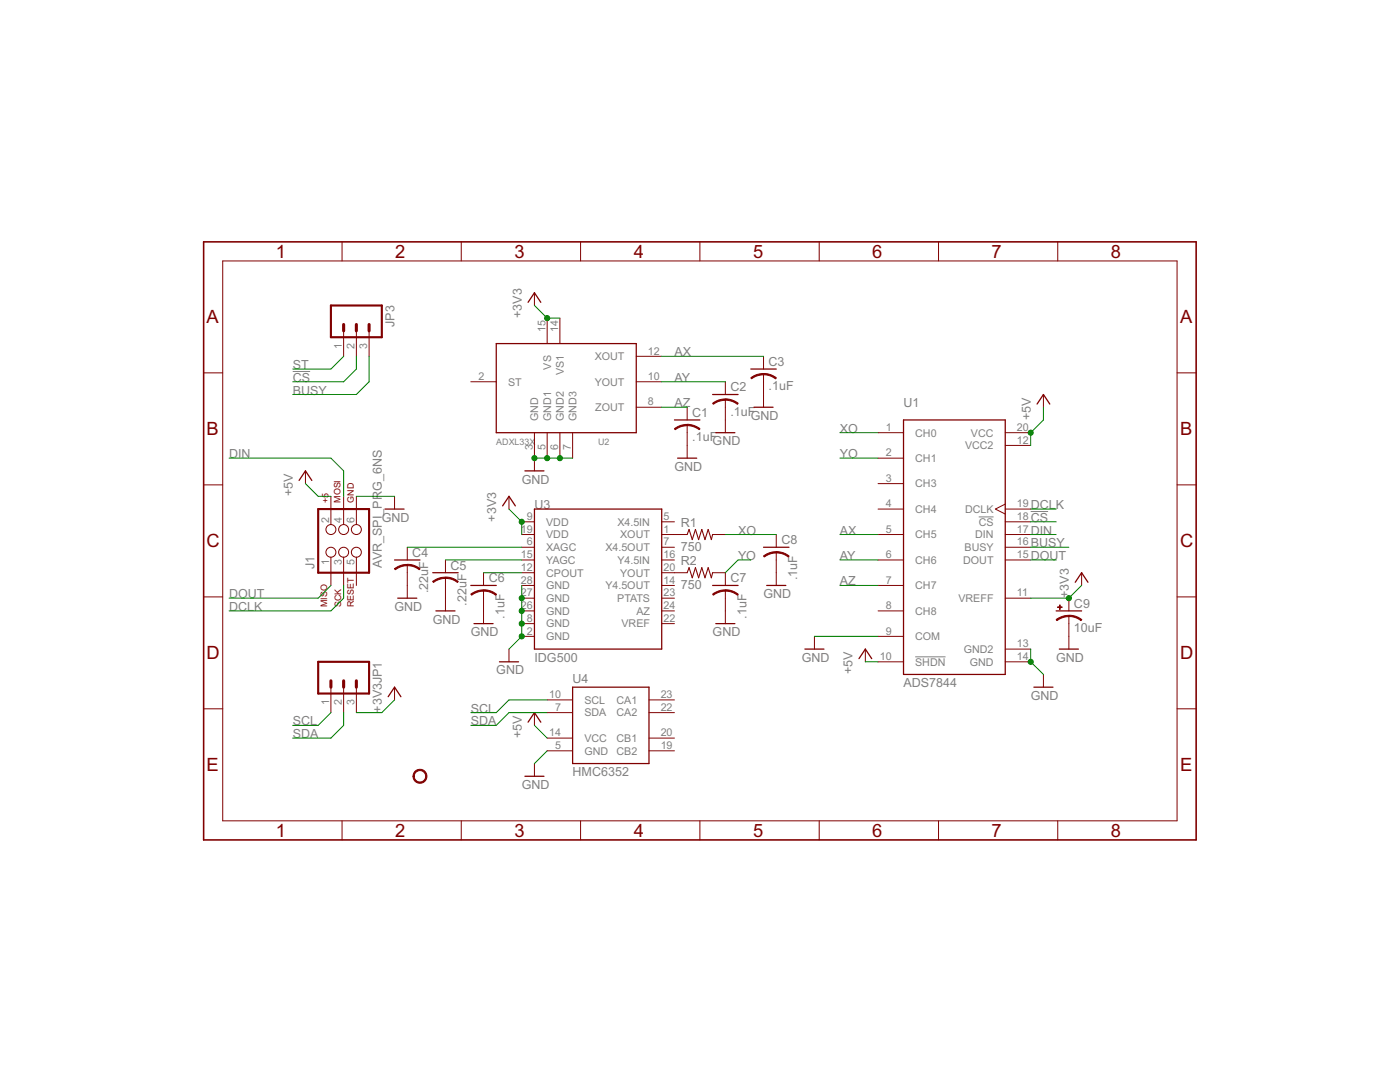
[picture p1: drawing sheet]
<svg xmlns="http://www.w3.org/2000/svg" width="279mm" height="216mm" viewBox="0 0 279 216" stroke-linecap="round" stroke-linejoin="round" font-family="sans-serif">
<g fill="#808080" stroke="#808080" stroke-width=".2">
<path d="M182.6 131.1h6.1z"/>
<path d="M195.3 103.1h3z"/>
<path d="M205.7 102.1h3.5z"/>
<path d="M58.4 74.1h3.5z"/>
</g>
<g fill="#800000" stroke="#800000" stroke-width=".32">
<path d="M40.6 48.3v119.3z"/>
<path d="M40.6 167.6h198.1z"/>
<path d="M238.7 48.3v119.3z"/>
<path d="M40.6 48.3h198.1z"/>
</g>
<g fill="#800000" stroke="#800000" stroke-width=".2">
<path d="M44.4 52.1v111.7z"/>
<path d="M40.6 74.4h3.8z"/>
<path d="M40.6 96.8h3.8z"/>
<path d="M40.6 119.1h3.8z"/>
<path d="M40.6 141.4h3.8z"/>
<path d="M44.4 163.8h190.5z"/>
<path d="M68.3 163.8v3.8z"/>
<path d="M92.1 163.8v3.8z"/>
<path d="M115.9 163.8v3.8z"/>
<path d="M139.7 163.8v3.8z"/>
<path d="M163.5 163.8v3.8z"/>
<path d="M187.3 163.8v3.8z"/>
<path d="M211.1 163.8v3.8z"/>
<path d="M234.9 52.1v111.7z"/>
<path d="M234.9 74.4h3.8z"/>
<path d="M234.9 96.8h3.8z"/>
<path d="M234.9 119.1h3.8z"/>
<path d="M234.9 141.4h3.8z"/>
<path d="M44.4 52.1h190.5z"/>
<path d="M68.3 48.3v3.8z"/>
<path d="M92.1 48.3v3.8z"/>
<path d="M115.9 48.3v3.8z"/>
<path d="M139.7 48.3v3.8z"/>
<path d="M163.5 48.3v3.8z"/>
<path d="M187.3 48.3v3.8z"/>
<path d="M211.1 48.3v3.8z"/>
<path d="M94 76.2h5z"/>
<path d="M106.7 86.3v5.1z"/>
<path d="M109.2 86.3v5.1z"/>
<path d="M111.7 86.3v5.1z"/>
<path d="M114.3 86.3v5.1z"/>
<path d="M127 71.1h5.1z"/>
<path d="M127 76.2h5.1z"/>
<path d="M127 81.3h5.1z"/>
<path d="M109.2 63.5v5.1z"/>
<path d="M111.7 63.5v5.1z"/>
<path d="M175.2 86.3h5.1z"/>
<path d="M175.2 91.4h5.1z"/>
<path d="M175.2 96.5h5.1z"/>
<path d="M175.2 101.6h5.1z"/>
<path d="M175.2 106.7h5.1z"/>
<path d="M175.2 111.7h5.1z"/>
<path d="M175.2 116.8h5.1z"/>
<path d="M175.2 121.9h5.1z"/>
<path d="M175.2 127h5.1z"/>
<path d="M175.2 132.1h5.1z"/>
<path d="M200.6 119.4h5.1z"/>
<path d="M200.6 88.9h5.1z"/>
<path d="M200.6 129.5h5.1z"/>
<path d="M200.6 132.1h5.1z"/>
<path d="M200.6 111.7h5.1z"/>
<path d="M200.6 109.2h5.1z"/>
<path d="M200.6 106.7h5.1z"/>
<path d="M200.6 104.1h5.1z"/>
<path d="M198.6 101.6l2 1z"/>
<path d="M198.6 101.6l2-1z"/>
<path d="M200.6 101.6h5.1z"/>
<path d="M200.6 86.3h5.1z"/>
<path d="M104.1 127h2.6z"/>
<path d="M104.1 124.4h2.6z"/>
<path d="M104.1 121.9h2.6z"/>
<path d="M104.1 119.4h2.6z"/>
<path d="M104.1 116.8h2.6z"/>
<path d="M104.1 114.3h2.6z"/>
<path d="M104.1 111.7h2.6z"/>
<path d="M104.1 109.2h2.6z"/>
<path d="M104.1 106.7h2.6z"/>
<path d="M104.1 104.1h2.6z"/>
<path d="M132.1 104.1h2.5z"/>
<path d="M132.1 106.7h2.5z"/>
<path d="M132.1 109.2h2.5z"/>
<path d="M132.1 111.7h2.5z"/>
<path d="M132.1 114.3h2.5z"/>
<path d="M132.1 116.8h2.5z"/>
<path d="M132.1 119.4h2.5z"/>
<path d="M132.1 121.9h2.5z"/>
<path d="M132.1 124.4h2.5z"/>
<path d="M66 111.2v5.6z"/>
<path d="M66 99v5.7z"/>
<path d="M68.6 111.2v5.6z"/>
<path d="M68.6 99v5.7z"/>
<path d="M71.1 111.2v5.6z"/>
<path d="M71.1 99v5.7z"/>
<path d="M66 137.1v5.1z"/>
<path d="M68.6 137.1v5.1z"/>
<path d="M71.1 137.1v5.1z"/>
<path d="M129.5 139.7h5.1z"/>
<path d="M129.5 142.2h5.1z"/>
<path d="M129.5 147.3h5.1z"/>
<path d="M129.5 149.8h5.1z"/>
<path d="M109.2 149.8h5.1z"/>
<path d="M109.2 139.7h5.1z"/>
<path d="M109.2 142.2h5.1z"/>
<path d="M109.2 147.3h5.1z"/>
<path d="M61 94v2.5z"/>
<path d="M78.7 137.1v2.6z"/>
<path d="M106.7 152.4v2.5z"/>
<path d="M78.7 99v2.6z"/>
<path d="M106.7 142.2v2.5z"/>
<path d="M106.7 91.4v2.6z"/>
<path d="M106.7 58.4v2.6z"/>
<path d="M137.1 84.8v1.5z"/>
<path d="M137.1 81.3v2.5z"/>
<path d="M137.1 86.3v2.6z"/>
<path d="M144.8 79.7v1.6z"/>
<path d="M144.8 76.2v2.5z"/>
<path d="M144.8 81.3v2.5z"/>
<path d="M152.4 74.7v1.5z"/>
<path d="M152.4 71.1v2.5z"/>
<path d="M152.4 76.2v2.5z"/>
<path d="M137.1 88.9v2.5z"/>
<path d="M144.8 83.8v2.5z"/>
<path d="M152.4 78.7v2.6z"/>
<path d="M101.6 129.5v2.6z"/>
<path d="M101.6 99v2.6z"/>
<path d="M81.3 112.8v1.5z"/>
<path d="M81.3 109.2v2.5z"/>
<path d="M81.3 114.3v2.5z"/>
<path d="M88.9 115.3v1.5z"/>
<path d="M88.9 111.7v2.6z"/>
<path d="M88.9 116.8v2.6z"/>
<path d="M96.5 117.8v1.6z"/>
<path d="M96.5 114.3v2.5z"/>
<path d="M96.5 119.4v2.5z"/>
<path d="M81.3 116.8v2.6z"/>
<path d="M88.9 119.4v2.5z"/>
<path d="M96.5 121.9v2.5z"/>
<path d="M142.2 106.7h2.6z"/>
<path d="M134.6 106.7h2.5z"/>
<path d="M142.2 114.3h2.6z"/>
<path d="M134.6 114.3h2.5z"/>
<path d="M144.8 117.8v1.6z"/>
<path d="M144.8 114.3v2.5z"/>
<path d="M144.8 119.4v2.5z"/>
<path d="M154.9 110.2v1.5z"/>
<path d="M154.9 106.7v2.5z"/>
<path d="M154.9 111.7v2.6z"/>
<path d="M144.8 121.9v2.5z"/>
<path d="M154.9 114.3v2.5z"/>
<path d="M208.2 78.7v2.6z"/>
<path d="M208.2 134.6v2.5z"/>
<path d="M172.7 129.5v2.6z"/>
<path d="M162.5 127v2.5z"/>
<path d="M213.3 122.9v1.5z"/>
<path d="M213.3 119.4v2.5z"/>
<path d="M213.3 124.4v2.6z"/>
<path d="M213.3 127v2.5z"/>
<path d="M215.9 114.3v2.5z"/>
<path d="M68.6 66v5.1z"/>
<path d="M71.1 66v5.1z"/>
<path d="M73.7 66v5.1z"/>
<path d="M82.8 153.9a1.4 1.4 0 0 1 2.2 .2 1.4 1.4 0 0 1-.8 2.1 1.4 1.4 0 0 1-1.8-1.3h.3a1.14 1.14 0 0 1 1.7-.9 1.14 1.14 0 0 1 .1 1.9 1.14 1.14 0 0 1-1.8-.7v-.3h-.3z" fill-rule="evenodd"/>
<path d="M137.1 84.7l1.4 .2 1.2 .7-.1 .1-1.4-.6-1.1-.2z" fill-rule="evenodd"/>
<path d="M134.6 85.6l1.2-.7 1.3-.2v.2l-1 .2-1.4 .6z" fill-rule="evenodd"/>
<path d="M144.8 79.6l1.3 .2 1.2 .7-.1 .2-.9-.5-1.5-.4z" fill-rule="evenodd"/>
<path d="M142.2 80.5l1.2-.7 1.4-.2v.3l-1.5 .3-.9 .5z" fill-rule="evenodd"/>
<path d="M152.4 74.5l1.3 .2 1.2 .7-.1 .2-.9-.5-1.5-.3z" fill-rule="evenodd"/>
<path d="M149.8 75.4l1.2-.7 1.4-.2v.3l-1.5 .3-.9 .5z" fill-rule="evenodd"/>
<path d="M81.3 112.6h.3a3.9 3.9 0 0 1 2.2 .9l-.1 .2-1.4-.7-1-.1z" fill-rule="evenodd"/>
<path d="M78.7 113.5l1.2-.7 1.4-.2v.3l-1 .1-1.4 .7z" fill-rule="evenodd"/>
<path d="M88.9 115.1h.3a3.9 3.9 0 0 1 2.3 .9l-.2 .2-1.4-.7-1-.1z" fill-rule="evenodd"/>
<path d="M86.3 116l1.2-.6 1.4-.2v.2l-1 .1-1.4 .7z" fill-rule="evenodd"/>
<path d="M96.5 117.7h.3a3.9 3.9 0 0 1 2.3 .9l-.2 .2-1.4-.7-1-.2z" fill-rule="evenodd"/>
<path d="M94 118.6l1.2-.7 1.3-.2v.3l-1 .1-1.4 .7z" fill-rule="evenodd"/>
<path d="M144.8 117.7h.2a3.9 3.9 0 0 1 2.3 .9l-.1 .2a3.8 3.8 0 0 0-2.4-.9z" fill-rule="evenodd"/>
<path d="M142.2 118.6l1.2-.7 1.4-.2v.3l-1.1 .1-1.3 .7z" fill-rule="evenodd"/>
<path d="M154.9 110.1h.3a3.9 3.9 0 0 1 2.3 .9l-.2 .1a3.8 3.8 0 0 0-2.4-.8z" fill-rule="evenodd"/>
<path d="M152.4 110.9l1.2-.6 1.3-.2v.2l-1 .2-1.4 .6z" fill-rule="evenodd"/>
<path d="M213.3 122.8h.3a4.1 4.1 0 0 1 2.3 .8l-.2 .2-1.3-.7-1.1-.1z" fill-rule="evenodd"/>
<path d="M210.8 123.6l1.2-.6 1.3-.2v.2l-1 .2-1.4 .6z" fill-rule="evenodd"/>
</g>
<g fill="#800000" stroke="#800000" stroke-width=".25">
<path d="M99 68.6h28z"/>
<path d="M127 68.6v17.7z"/>
<path d="M99 86.3h28z"/>
<path d="M99 68.6v17.7z"/>
<path d="M180.3 83.8h20.3z"/>
<path d="M200.6 83.8v50.8z"/>
<path d="M180.3 134.6h20.3z"/>
<path d="M180.3 83.8v50.8z"/>
<path d="M106.7 129.5h25.4z"/>
<path d="M132.1 101.6v27.9z"/>
<path d="M106.7 101.6h25.4z"/>
<path d="M106.7 101.6v27.9z"/>
<path d="M114.3 137.1v15.3z"/>
<path d="M114.3 152.4h15.2z"/>
<path d="M129.5 137.1v15.3z"/>
<path d="M114.3 137.1h15.2z"/>
<path d="M61 94l1.2 1.9z"/>
<path d="M61 94l-1.3 1.9z"/>
<path d="M78.7 137.1l1.3 1.9z"/>
<path d="M78.7 137.1l-1.2 1.9z"/>
<path d="M104.8 154.9h3.8z"/>
<path d="M76.8 101.6h3.8z"/>
<path d="M106.7 142.2l1.2 1.9z"/>
<path d="M106.7 142.2l-1.3 1.9z"/>
<path d="M104.8 94h3.8z"/>
<path d="M106.7 58.4l1.2 1.9z"/>
<path d="M106.7 58.4l-1.3 1.9z"/>
<path d="M134.6 83.8h5.1z"/>
<path d="M142.2 78.7h5.1z"/>
<path d="M149.8 73.6h5.1z"/>
<path d="M135.2 91.4h3.8z"/>
<path d="M142.9 86.3h3.8z"/>
<path d="M150.5 81.3h3.8z"/>
<path d="M99.7 132.1h3.8z"/>
<path d="M101.6 99l1.2 1.9z"/>
<path d="M101.6 99l-1.3 1.9z"/>
<path d="M78.7 111.7h5.1z"/>
<path d="M86.4 114.3h5z"/>
<path d="M94 116.8h5z"/>
<path d="M79.4 119.4h3.8z"/>
<path d="M87 121.9h3.8z"/>
<path d="M94.6 124.4h3.8z"/>
<path d="M142.2 116.8h5.1z"/>
<path d="M152.4 109.2h5.1z"/>
<path d="M142.9 124.4h3.8z"/>
<path d="M153 116.8h3.8z"/>
<path d="M208.2 78.7l1.3 1.9z"/>
<path d="M208.2 78.7l-1.2 1.9z"/>
<path d="M206.3 137.1h3.8z"/>
<path d="M172.7 129.5l1.3 1.9z"/>
<path d="M172.7 129.5l-1.3 1.9z"/>
<path d="M160.6 129.5h3.8z"/>
<path d="M210.8 121.9h5.1z"/>
<path d="M211.4 129.5h3.8z"/>
<path d="M215.9 114.3l1.2 1.9z"/>
<path d="M215.9 114.3l-1.3 1.9z"/>
</g>
<g fill="none" stroke="#800000" stroke-width=".2">
<circle cx="66" cy="110.2" r=".99"/>
<circle cx="66" cy="105.7" r=".99"/>
<circle cx="68.6" cy="105.7" r=".99"/>
<circle cx="68.6" cy="110.2" r=".99"/>
<circle cx="71.1" cy="110.2" r=".99"/>
<circle cx="71.1" cy="105.7" r=".99"/>
</g>
<g fill="#800000" stroke="#800000" stroke-width=".42">
<path d="M73.7 101.6v12.7z"/>
<path d="M63.5 101.6h10.2z"/>
<path d="M63.5 101.6v12.7z"/>
<path d="M63.5 114.3h10.2z"/>
<path d="M63.5 132.1v6.3z"/>
<path d="M63.5 132.1h10.2z"/>
<path d="M63.5 138.4h10.2z"/>
<path d="M73.7 132.1v6.3z"/>
<path d="M66 61v6.3z"/>
<path d="M66 61h10.2z"/>
<path d="M66 67.3h10.2z"/>
<path d="M76.2 61v6.3z"/>
</g>
<g fill="#800000" stroke="#800000" stroke-width=".61">
<path d="M71.1 135.8v1.3z"/>
<path d="M68.6 135.8v1.3z"/>
<path d="M66 135.8v1.3z"/>
<path d="M73.7 64.7v1.3z"/>
<path d="M71.1 64.7v1.3z"/>
<path d="M68.6 64.7v1.3z"/>
</g>
<g fill="#800000" stroke="#800000" stroke-width=".21">
<path d="M137.5 105.6l-.4 1.1z"/>
<path d="M137.5 105.6l.7 2.1z"/>
<path d="M138.8 105.6l-.6 2.1z"/>
<path d="M138.8 105.6l.6 2.1z"/>
<path d="M140.1 105.6l-.7 2.1z"/>
<path d="M140.1 105.6l.6 2.1z"/>
<path d="M141.3 105.6l-.6 2.1z"/>
<path d="M141.3 105.6l.7 2.1z"/>
<path d="M142.2 106.7l-.2 1z"/>
<path d="M137.5 113.3l-.4 1z"/>
<path d="M137.5 113.3l.7 2z"/>
<path d="M138.8 113.3l-.6 2z"/>
<path d="M138.8 113.3l.6 2z"/>
<path d="M140.1 113.3l-.7 2z"/>
<path d="M140.1 113.3l.6 2z"/>
<path d="M141.3 113.3l-.6 2z"/>
<path d="M141.3 113.3l.7 2z"/>
<path d="M142.2 114.3l-.2 1z"/>
</g>
<g fill="#800000" stroke="#800000" stroke-width=".2">
<path d="M211.1 121.1h.9v.1h-.9z"/>
<path d="M211.5 120.7h.1v.9h-.1z"/>
</g>
<g fill="#008000" stroke="#008000" stroke-width=".2">
<path d="M68.6 142.2v2.5z"/>
<path d="M68.6 144.7l-2.6 2.6z"/>
<path d="M58.4 147.3h7.6z"/>
<path d="M101.6 142.2h7.6z"/>
<path d="M101.6 142.2l-2.6 2.5z"/>
<path d="M94 144.7h5z"/>
<path d="M66 142.2l-2.5 2.5z"/>
<path d="M58.4 144.7h5.1z"/>
<path d="M101.6 139.7h7.6z"/>
<path d="M101.6 139.7l-2.6 2.5z"/>
<path d="M94 142.2h5z"/>
<path d="M71.1 99h7.6z"/>
<path d="M106.7 152.4l2.5-2.6z"/>
<path d="M106.7 91.4h2.5z"/>
<path d="M109.2 91.4h2.5z"/>
<path d="M111.7 91.4h2.6z"/>
<path d="M104.1 127l-2.5 2.5z"/>
<path d="M104.1 124.4v2.6z"/>
<path d="M104.1 121.9v2.5z"/>
<path d="M104.1 119.4v2.5z"/>
<path d="M104.1 116.8v2.6z"/>
<path d="M205.7 129.5v2.6z"/>
<path d="M205.7 132.1l2.5 2.5z"/>
<path d="M162.5 127h12.7z"/>
<path d="M61 96.5l2.5 2.5z"/>
<path d="M63.5 99h2.5z"/>
<path d="M106.7 144.7l2.5 2.6z"/>
<path d="M208.2 81.3v2.5z"/>
<path d="M208.2 83.8l-2.5 2.5z"/>
<path d="M205.7 86.3v2.6z"/>
<path d="M172.7 132.1h2.5z"/>
<path d="M71.1 142.2h5.1z"/>
<path d="M76.2 142.2l2.5-2.5z"/>
<path d="M106.7 61l2.5 2.5z"/>
<path d="M109.2 63.5h2.5z"/>
<path d="M101.6 101.6l2.5 2.5z"/>
<path d="M104.1 104.1v2.6z"/>
<path d="M205.7 119.4h7.6z"/>
<path d="M213.3 119.4l2.6-2.6z"/>
<path d="M132.1 81.3h5z"/>
<path d="M167.6 116.8h7.6z"/>
<path d="M132.1 76.2h12.7z"/>
<path d="M167.6 111.7h7.6z"/>
<path d="M132.1 71.1h20.3z"/>
<path d="M167.6 106.7h7.6z"/>
<path d="M81.3 109.2h22.8z"/>
<path d="M88.9 111.7h15.2z"/>
<path d="M96.5 114.3h7.6z"/>
<path d="M144.8 114.3l2.5-2.6z"/>
<path d="M147.3 111.7h2.5z"/>
<path d="M167.6 91.4h7.6z"/>
<path d="M144.8 106.7h10.1z"/>
<path d="M167.6 86.3h7.6z"/>
<path d="M205.7 101.6h5.1z"/>
<path d="M68.6 116.8v2.6z"/>
<path d="M68.6 119.4l-2.6 2.5z"/>
<path d="M45.7 121.9h20.3z"/>
<path d="M205.7 104.1h5.1z"/>
<path d="M71.1 71.1v2.5z"/>
<path d="M71.1 73.6l-2.5 2.6z"/>
<path d="M58.4 76.2h10.2z"/>
<path d="M205.7 106.7h5.1z"/>
<path d="M68.6 94v5z"/>
<path d="M66 91.4l2.6 2.6z"/>
<path d="M45.7 91.4h20.3z"/>
<path d="M205.7 111.7h5.1z"/>
<path d="M66 116.8l-2.5 2.6z"/>
<path d="M45.7 119.4h17.8z"/>
<path d="M68.6 71.1l-2.6 2.5z"/>
<path d="M58.4 73.6h7.6z"/>
<path d="M73.7 71.1v5.1z"/>
<path d="M73.7 76.2l-2.6 2.5z"/>
<path d="M58.4 78.7h12.7z"/>
<path d="M205.7 109.2h7.6z"/>
<circle cx="106.7" cy="91.4" r=".51"/>
<circle cx="109.2" cy="91.4" r=".51"/>
<circle cx="111.7" cy="91.4" r=".51"/>
<circle cx="104.1" cy="119.4" r=".51"/>
<circle cx="104.1" cy="121.9" r=".51"/>
<circle cx="104.1" cy="124.4" r=".51"/>
<circle cx="104.1" cy="127" r=".51"/>
<circle cx="205.7" cy="132.1" r=".51"/>
<circle cx="205.7" cy="86.3" r=".51"/>
<circle cx="109.2" cy="63.5" r=".51"/>
<circle cx="104.1" cy="104.1" r=".51"/>
<circle cx="213.3" cy="119.4" r=".51"/>
</g>
<g font-size="4.1" fill="#800000">
<text x="55" y="51.5">1</text>
<text x="78.9" y="51.5">2</text>
<text x="102.7" y="51.5">3</text>
<text x="126.5" y="51.5">4</text>
<text x="150.3" y="51.5">5</text>
<text x="174.1" y="51.5">6</text>
<text x="197.9" y="51.5">7</text>
<text x="221.7" y="51.5">8</text>
<text x="41.2" y="64.5">A</text>
<text x="235.5" y="64.5">A</text>
<text x="41.2" y="86.9">B</text>
<text x="235.5" y="86.9">B</text>
<text x="41.2" y="109.2">C</text>
<text x="235.5" y="109.2">C</text>
<text x="41.2" y="131.6">D</text>
<text x="235.5" y="131.6">D</text>
<text x="41.2" y="153.9">E</text>
<text x="235.5" y="153.9">E</text>
<text x="55" y="167">1</text>
<text x="78.9" y="167">2</text>
<text x="102.7" y="167">3</text>
<text x="126.5" y="167">4</text>
<text x="150.3" y="167">5</text>
<text x="174.1" y="167">6</text>
<text x="197.9" y="167">7</text>
<text x="221.7" y="167">8</text>
</g>
<g font-size="2.8" fill="#808080">
<text x="78.7" y="65.3" transform="rotate(-90 78.7 65.3)">JP3</text>
<text x="104.1" y="63.5" transform="rotate(-90 104.1 63.5)">+3V3</text>
<text x="134.6" y="71.1">AX</text>
<text x="58.4" y="76.2">CS</text>
<text x="58.4" y="73.6">ST</text>
<text x="134.6" y="76.2">AY</text>
<text x="153.4" y="77.8">.1uF</text>
<text x="153.4" y="73">C3</text>
<text x="58.4" y="78.7">BUSY</text>
<text x="134.6" y="81.3">AZ</text>
<text x="138.2" y="83.2">C1</text>
<text x="145.8" y="82.9">.1uF</text>
<text x="145.8" y="78.1">C2</text>
<text x="149.8" y="83.8">GND</text>
<text x="180.3" y="81.3">U1</text>
<text x="205.7" y="83.8" transform="rotate(-90 205.7 83.8)">+5V</text>
<text x="138.2" y="88">.1uF</text>
<text x="142.2" y="88.9">GND</text>
<text x="167.6" y="86.3">XO</text>
<text x="45.7" y="91.4">DIN</text>
<text x="134.6" y="94">GND</text>
<text x="167.6" y="91.4">YO</text>
<text x="58.4" y="99" transform="rotate(-90 58.4 99)">+5V</text>
<text x="104.1" y="96.5">GND</text>
<text x="106.7" y="101.6">U3</text>
<text x="205.7" y="101.6">DCLK</text>
<text x="76.2" y="104.1">GND</text>
<text x="99" y="104.1" transform="rotate(-90 99 104.1)">+3V3</text>
<text x="135.9" y="105.2">R1</text>
<text x="147.3" y="106.7">XO</text>
<text x="167.6" y="106.7">AX</text>
<text x="205.7" y="104.1">CS</text>
<text x="205.7" y="106.7">DIN</text>
<text x="62.7" y="113.5" transform="rotate(-90 62.7 113.5)">J1</text>
<text x="76.2" y="113.3" transform="rotate(-90 76.2 113.3)">AVR_SPI_PRG_6NS</text>
<text x="82.3" y="111.1">C4</text>
<text x="89.9" y="113.6">C5</text>
<text x="135.9" y="110">750</text>
<text x="135.9" y="112.8">R2</text>
<text x="147.3" y="111.7">YO</text>
<text x="155.9" y="108.6">C8</text>
<text x="167.6" y="111.7">AY</text>
<text x="205.7" y="111.7">DOUT</text>
<text x="205.7" y="109.2">BUSY</text>
<text x="45.7" y="119.4">DOUT</text>
<text x="85.5" y="118.3" transform="rotate(-90 85.5 118.3)">.22uF</text>
<text x="97.5" y="116.2">C6</text>
<text x="135.9" y="117.6">750</text>
<text x="145.8" y="116.2">C7</text>
<text x="152.4" y="119.4">GND</text>
<text x="159.1" y="115.8" transform="rotate(-90 159.1 115.8)">.1uF</text>
<text x="167.6" y="116.8">AZ</text>
<text x="213.3" y="119.4" transform="rotate(-90 213.3 119.4)">+3V3</text>
<text x="45.7" y="121.9">DCLK</text>
<text x="78.7" y="121.9">GND</text>
<text x="86.4" y="124.4">GND</text>
<text x="93.1" y="120.9" transform="rotate(-90 93.1 120.9)">.22uF</text>
<text x="100.7" y="123.4" transform="rotate(-90 100.7 123.4)">.1uF</text>
<text x="148.9" y="123.4" transform="rotate(-90 148.9 123.4)">.1uF</text>
<text x="214.3" y="121.3">C9</text>
<text x="94" y="127">GND</text>
<text x="142.2" y="127">GND</text>
<text x="214.3" y="126.1">10uF</text>
<text x="99" y="134.6">GND</text>
<text x="106.7" y="132">IDG500</text>
<text x="114.3" y="136.4">U4</text>
<text x="160" y="132">GND</text>
<text x="170.2" y="134.6" transform="rotate(-90 170.2 134.6)">+5V</text>
<text x="180.3" y="137.1">ADS7844</text>
<text x="210.8" y="132">GND</text>
<text x="76.2" y="142.2" transform="rotate(-90 76.2 142.2)">+3V3JP1</text>
<text x="94" y="142.2">SCL</text>
<text x="205.7" y="139.7">GND</text>
<text x="58.4" y="147.3">SDA</text>
<text x="58.4" y="144.7">SCL</text>
<text x="94" y="144.7">SDA</text>
<text x="104.1" y="147.3" transform="rotate(-90 104.1 147.3)">+5V</text>
<text x="114.3" y="154.9">HMC6352</text>
<text x="104.1" y="157.4">GND</text>
</g>
<g font-size="2.4" fill="#808080">
<text x="68.2" y="69.5" transform="rotate(-90 68.2 69.5)">1</text>
<text x="70.8" y="69.5" transform="rotate(-90 70.8 69.5)">2</text>
<text x="73.3" y="69.5" transform="rotate(-90 73.3 69.5)">3</text>
<text x="108.9" y="66.2" transform="rotate(-90 108.9 66.2)">15</text>
<text x="111.4" y="66.2" transform="rotate(-90 111.4 66.2)">14</text>
<text x="118.7" y="71.9">XOUT</text>
<text x="129.3" y="70.8">12</text>
<text x="95.5" y="75.8">2</text>
<text x="101.4" y="76.9">ST</text>
<text x="110" y="73.7" transform="rotate(-90 110 73.7)">VS</text>
<text x="112.5" y="74.9" transform="rotate(-90 112.5 74.9)">VS1</text>
<text x="118.7" y="76.9">YOUT</text>
<text x="129.3" y="75.8">10</text>
<text x="118.8" y="82">ZOUT</text>
<text x="129.3" y="80.9">8</text>
<text x="106.3" y="89.9" transform="rotate(-90 106.3 89.9)">3</text>
<text x="107.4" y="84" transform="rotate(-90 107.4 84)">GND</text>
<text x="108.9" y="89.9" transform="rotate(-90 108.9 89.9)">5</text>
<text x="110" y="84" transform="rotate(-90 110 84)">GND1</text>
<text x="111.4" y="89.9" transform="rotate(-90 111.4 89.9)">6</text>
<text x="112.5" y="84" transform="rotate(-90 112.5 84)">GND2</text>
<text x="113.9" y="89.9" transform="rotate(-90 113.9 89.9)">7</text>
<text x="115" y="84" transform="rotate(-90 115 84)">GND3</text>
<text x="176.8" y="86">1</text>
<text x="182.6" y="87.1">CH0</text>
<text x="192.6" y="89.6">VCC2</text>
<text x="193.8" y="87.1">VCC</text>
<text x="203" y="88.5">12</text>
<text x="203" y="86">20</text>
<text x="176.8" y="91.1">2</text>
<text x="182.6" y="92.2">CH1</text>
<text x="176.8" y="96.1">3</text>
<text x="176.8" y="101.2">4</text>
<text x="182.6" y="97.3">CH3</text>
<text x="203" y="101.2">19</text>
<text x="65.7" y="104.3" transform="rotate(-90 65.7 104.3)">2</text>
<text x="68.2" y="104.3" transform="rotate(-90 68.2 104.3)">4</text>
<text x="70.8" y="104.3" transform="rotate(-90 70.8 104.3)">6</text>
<text x="103.9" y="106.3">19</text>
<text x="105.1" y="103.8">9</text>
<text x="109" y="107.4">VDD</text>
<text x="109" y="104.9">VDD</text>
<text x="123.2" y="104.9">X4.5IN</text>
<text x="123.8" y="107.4">XOUT</text>
<text x="132.4" y="103.8">5</text>
<text x="132.4" y="106.3">1</text>
<text x="176.8" y="106.3">5</text>
<text x="182.6" y="102.3">CH4</text>
<text x="182.6" y="107.4">CH5</text>
<text x="192.6" y="102.3">DCLK</text>
<text x="194.6" y="107.4">DIN</text>
<text x="195.3" y="104.9">CS</text>
<text x="203" y="106.3">17</text>
<text x="203" y="103.8">18</text>
<text x="65.7" y="112.7" transform="rotate(-90 65.7 112.7)">1</text>
<text x="68.2" y="112.7" transform="rotate(-90 68.2 112.7)">3</text>
<text x="70.8" y="112.7" transform="rotate(-90 70.8 112.7)">5</text>
<text x="103.9" y="113.9">12</text>
<text x="103.9" y="111.4">15</text>
<text x="105.1" y="108.8">6</text>
<text x="109" y="112.5">YAGC</text>
<text x="109" y="110">XAGC</text>
<text x="120.8" y="110">X4.5OUT</text>
<text x="123.2" y="112.5">Y4.5IN</text>
<text x="132.4" y="108.8">7</text>
<text x="132.4" y="111.4">16</text>
<text x="132.4" y="113.9">20</text>
<text x="176.8" y="111.4">6</text>
<text x="182.6" y="112.5">CH6</text>
<text x="192.2" y="112.5">DOUT</text>
<text x="192.5" y="110">BUSY</text>
<text x="203" y="111.4">15</text>
<text x="203" y="108.8">16</text>
<text x="103.9" y="119">27</text>
<text x="103.9" y="116.5">28</text>
<text x="109" y="117.6">GND</text>
<text x="109" y="115">CPOUT</text>
<text x="120.8" y="117.6">Y4.5OUT</text>
<text x="123.8" y="115">YOUT</text>
<text x="132.4" y="116.5">14</text>
<text x="132.4" y="119">23</text>
<text x="176.8" y="116.5">7</text>
<text x="182.6" y="117.6">CH7</text>
<text x="203" y="119">11</text>
<text x="103.9" y="121.5">26</text>
<text x="105.1" y="124.1">8</text>
<text x="109" y="125.2">GND</text>
<text x="109" y="122.7">GND</text>
<text x="109" y="120.1">GND</text>
<text x="123.2" y="120.1">PTATS</text>
<text x="124" y="125.2">VREF</text>
<text x="127" y="122.7">AZ</text>
<text x="132.4" y="121.5">24</text>
<text x="132.4" y="124.1">22</text>
<text x="176.8" y="121.5">8</text>
<text x="182.6" y="122.7">CH8</text>
<text x="191.3" y="120.1">VREFF</text>
<text x="105.1" y="126.6">2</text>
<text x="109" y="127.7">GND</text>
<text x="175.6" y="131.7">10</text>
<text x="176.8" y="126.6">9</text>
<text x="182.6" y="127.7">COM</text>
<text x="192.3" y="130.3">GND2</text>
<text x="203" y="129.2">13</text>
<text x="203" y="131.7">14</text>
<text x="182.6" y="132.8">SHDN</text>
<text x="193.5" y="132.8">GND</text>
<text x="65.7" y="140.6" transform="rotate(-90 65.7 140.6)">1</text>
<text x="68.2" y="140.6" transform="rotate(-90 68.2 140.6)">2</text>
<text x="70.8" y="140.6" transform="rotate(-90 70.8 140.6)">3</text>
<text x="109.6" y="139.3">10</text>
<text x="110.8" y="141.8">7</text>
<text x="116.6" y="140.4">SCL</text>
<text x="116.6" y="143">SDA</text>
<text x="123" y="140.4">CA1</text>
<text x="123" y="143">CA2</text>
<text x="131.9" y="139.3">23</text>
<text x="131.9" y="141.8">22</text>
<text x="109.6" y="146.9">14</text>
<text x="110.8" y="149.5">5</text>
<text x="116.6" y="148">VCC</text>
<text x="123" y="148">CB1</text>
<text x="131.9" y="146.9">20</text>
<text x="131.9" y="149.5">19</text>
<text x="116.6" y="150.6">GND CB2</text>
</g>
<g font-size="2" fill="#808080">
<text x="99" y="88.9">ADXL33X</text>
<text x="119.4" y="88.9">U2</text>
</g>
<g font-size="2" fill="#800000">
<text x="65.5" y="100.3" transform="rotate(-90 65.5 100.3)">+5</text>
<text x="67.9" y="100.3" transform="rotate(-90 67.9 100.3)">MOSI</text>
<text x="70.6" y="100.3" transform="rotate(-90 70.6 100.3)">GND</text>
<text x="65.3" y="121.1" transform="rotate(-90 65.3 121.1)">MISO</text>
<text x="68.1" y="121.1" transform="rotate(-90 68.1 121.1)">SCK</text>
<text x="70.6" y="121.1" transform="rotate(-90 70.6 121.1)">RESET</text>
</g>
</svg>
